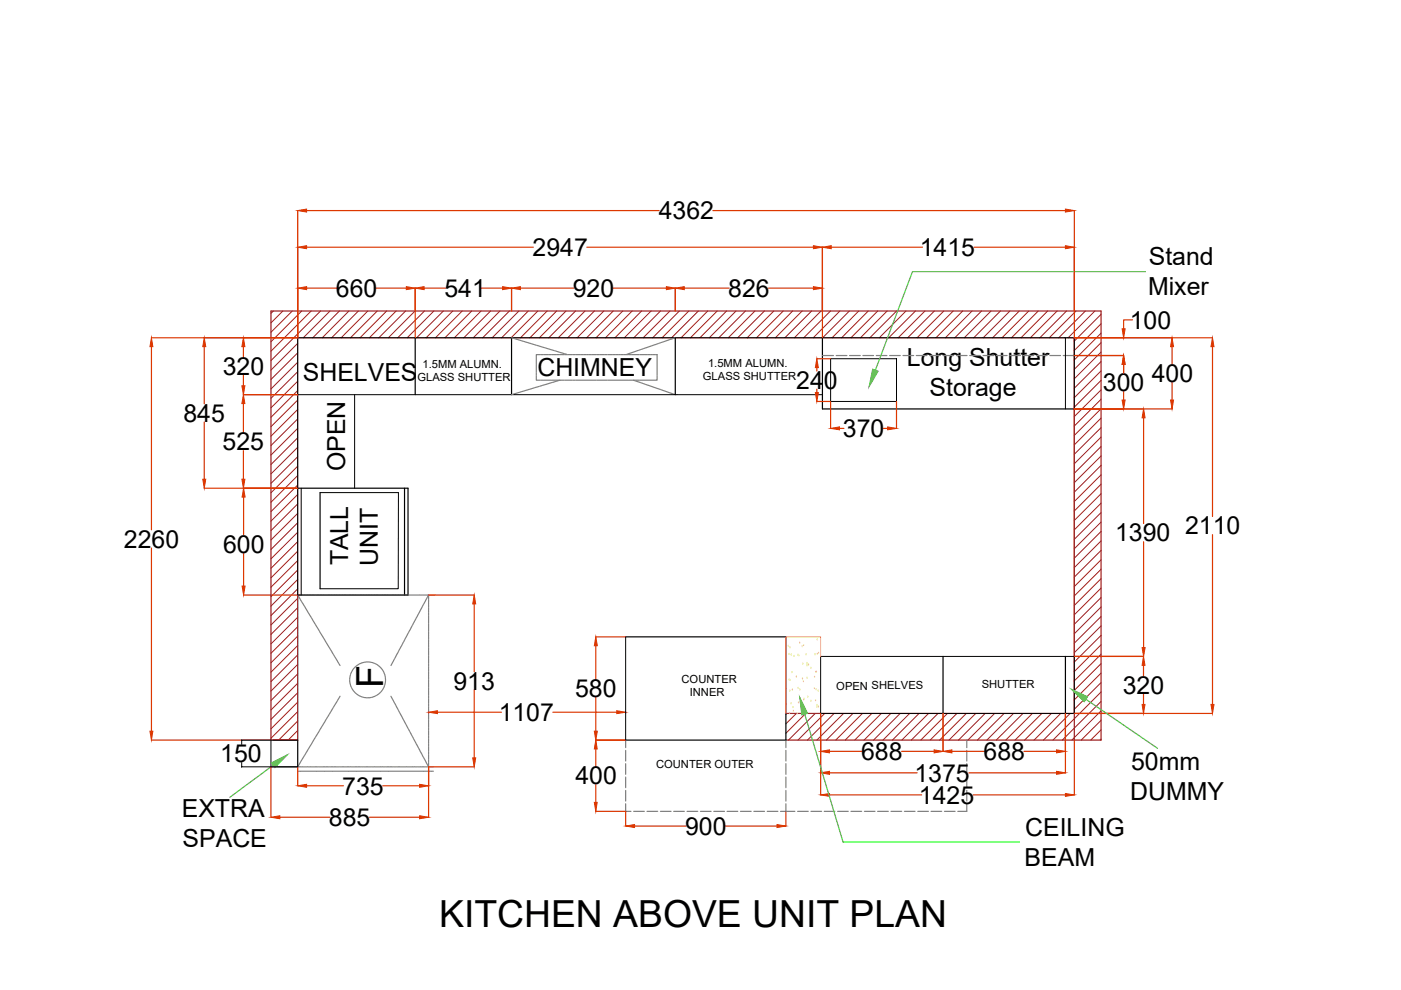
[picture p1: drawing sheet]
<svg xmlns="http://www.w3.org/2000/svg" width="297mm" height="210mm" viewBox="0 0 297 210" stroke-linecap="round" stroke-linejoin="round" font-family="sans-serif">
<!-- layer: 0 -->
<path d="M63.1 71.6h164.7v85.3M57.4 156.9v-91h176v91h-66.8M57.9 156.9h5.2M166.6 151.3h61.2" fill="none" stroke="#991b1e" stroke-width=".25"/>
<path d="M88 71.6v12.1M108.5 71.6v12.1M143.2 71.6v12.1M174.4 71.6v15.1h53.4M63.1 103.5h23.4v22.7M67.9 104.4v20.4M85.8 103.5v22.7M132.7 135h33.9v21.9h-33.9M199.9 139.2v12.1M225.9 139.2v12.1" fill="none" stroke="#000" stroke-width=".25"/>
<!-- layer: wood furniture -->
<g fill="none" stroke="#991b1e" stroke-width=".21">
<path d="M58 65.9l-.6 .5M60 65.9l-2.6 2.6M62 65.9l-4.6 4.5M63.1 72.8l-5.7 5.7M63.1 74.8l-5.7 5.7M63.1 76.8l-5.7 5.7M63.1 78.8l-5.7 5.7M63.1 71.6v85.3M64 65.9l-6.6 6.6M66 65.9l-8.6 8.6M68 65.9l-10.6 10.6M70 65.9l-5.7 5.7"/>
<path d="M72 65.9l-5.7 5.7M74 65.9l-5.7 5.7M76 65.9l-5.7 5.7M78 65.9l-5.7 5.7M80 65.9l-5.7 5.7M82 65.9l-5.7 5.7M84 65.9l-5.7 5.7M86 65.9l-5.7 5.7M88 65.9l-5.7 5.7M90 65.9l-5.7 5.7M92 65.9l-5.7 5.7M94 65.9l-5.7 5.7"/>
<path d="M96 65.9l-5.7 5.7M98 65.9l-5.7 5.7M100 65.9l-5.7 5.7M102 65.9l-5.6 5.7M104 65.9l-5.7 5.7M106 65.9l-5.6 5.7M108 65.9l-5.7 5.7M110 65.9l-5.6 5.7M112 65.9l-5.6 5.7M114 65.9l-5.6 5.7M116 65.9l-5.6 5.7M118 65.9l-5.6 5.7"/>
<path d="M120 65.9l-5.6 5.7M122 65.9l-5.6 5.7M124 65.9l-5.6 5.7M126 65.9l-5.6 5.7M128 65.9l-5.6 5.7M130 65.9l-5.6 5.7M132 65.9l-5.6 5.7M134 65.9l-5.6 5.7M136 65.9l-5.6 5.7M138 65.9l-5.6 5.7M140 65.9l-5.6 5.7M142 65.9l-5.6 5.7"/>
<path d="M144 65.9l-5.6 5.7M146 65.9l-5.6 5.7M148.1 65.9l-5.7 5.7M150.1 65.9l-5.7 5.7M152.1 65.9l-5.7 5.7M154.1 65.9l-5.7 5.7M156.1 65.9l-5.7 5.7M158.1 65.9l-5.7 5.7M160.1 65.9l-5.7 5.7M162.1 65.9l-5.7 5.7M164.1 65.9l-5.7 5.7M166.1 65.9l-5.7 5.7"/>
<path d="M168.1 65.9l-5.7 5.7M170.1 65.9l-5.7 5.7M172.1 65.9l-5.7 5.7M174.1 65.9l-5.7 5.7M176.1 65.9l-5.7 5.7M178.1 65.9l-5.7 5.7M180.1 65.9l-5.7 5.7M182.1 65.9l-5.7 5.7M184.1 65.9l-5.7 5.7M186.1 65.9l-5.7 5.7M188.1 65.9l-5.7 5.7M190.1 65.9l-5.7 5.7"/>
<path d="M192.1 65.9l-5.7 5.7M194.1 65.9l-5.7 5.7M196.1 65.9l-5.7 5.7M198.1 65.9l-5.7 5.7M200.1 65.9l-5.7 5.7M202.1 65.9l-5.7 5.7M204.1 65.9l-5.7 5.7M206.1 65.9l-5.7 5.7M208.1 65.9l-5.7 5.7M210.1 65.9l-5.7 5.7M212.1 65.9l-5.6 5.7M214.1 65.9l-5.7 5.7"/>
<path d="M216.1 65.9l-5.6 5.7M218.1 65.9l-5.7 5.7M220.1 65.9l-5.6 5.7M222.1 65.9l-5.6 5.7M224.1 65.9l-5.6 5.7M226.1 65.9l-5.6 5.7M228.1 65.9l-5.6 5.7M230.1 65.9l-5.6 5.7M232.1 65.9l-5.6 5.7M233.4 66.6l-5.6 5.7M233.4 68.7l-5.6 5.6M233.4 70.6l-5.6 5.7"/>
<path d="M233.4 72.7l-5.6 5.6M233.4 74.6l-5.6 5.7M233.4 76.7l-5.6 5.6M233.4 78.6l-5.6 5.7M63.1 80.8l-5.7 5.7M63.1 82.8l-5.7 5.7M63.1 84.8l-5.7 5.7M63.1 86.8l-5.7 5.7M63.1 88.8l-5.7 5.7M63.1 90.8l-5.7 5.7M63.1 92.8l-5.7 5.7M63.1 94.8l-5.7 5.7"/>
<path d="M63.1 96.8l-5.7 5.7M63.1 98.8l-5.7 5.7M233.4 80.7l-5.6 5.6M233.4 82.7l-5.6 5.6M233.4 84.7l-5.6 5.6M233.4 86.7l-5.6 5.6M233.4 88.7l-5.6 5.6M233.4 90.7l-5.6 5.6M233.4 92.7l-5.6 5.6M233.4 94.7l-5.6 5.6M233.4 96.7l-5.6 5.6M233.4 98.7l-5.6 5.6"/>
<path d="M63.1 100.8l-5.7 5.7M63.1 102.8l-5.7 5.7M63.1 104.8l-5.7 5.7M63.1 106.8l-5.7 5.7M63.1 108.8l-5.7 5.7M63.1 110.8l-5.7 5.7M63.1 112.8l-5.7 5.7M63.1 114.8l-5.7 5.7M63.1 116.8l-5.7 5.7M63.1 118.9l-5.7 5.6M233.4 100.7l-5.6 5.6M233.4 102.7l-5.6 5.6"/>
<path d="M233.4 104.7l-5.6 5.6M233.4 106.7l-5.6 5.6M233.4 108.7l-5.6 5.6M233.4 110.7l-5.6 5.6M233.4 112.7l-5.6 5.6M233.4 114.7l-5.6 5.6M233.4 116.7l-5.6 5.7M233.4 118.7l-5.6 5.7M63.1 120.8l-5.7 5.7M63.1 122.9l-5.7 5.6M63.1 124.8l-5.7 5.7M63.1 126.9l-5.7 5.6"/>
<path d="M63.1 128.8l-5.7 5.7M63.1 130.9l-5.7 5.6M63.1 132.9l-5.7 5.6M63.1 134.9l-5.7 5.6M63.1 136.9l-5.7 5.6M63.1 138.9l-5.7 5.6M233.4 120.7l-5.6 5.7M233.4 122.7l-5.6 5.7M233.4 124.7l-5.6 5.7M233.4 126.7l-5.6 5.7M233.4 128.7l-5.6 5.7M233.4 130.7l-5.6 5.7"/>
<path d="M233.4 132.7l-5.6 5.7M233.4 134.7l-5.6 5.7M233.4 136.7l-5.6 5.7M233.4 138.7l-5.6 5.7M63.1 140.9l-5.7 5.6M63.1 142.9l-5.7 5.6M63.1 144.9l-5.7 5.6M63.1 146.9l-5.7 5.6M63.1 148.9l-5.7 5.6M63.1 150.9l-5.7 5.6M63.1 152.9l-4 4M63.1 154.9l-2 2"/>
<path d="M166.8 151.3l-.2 .2M168.8 151.3l-2.2 2.2M170.8 151.3l-4.2 4.2M172.8 151.3l-5.6 5.6M174.9 151.3l-5.7 5.6M176.8 151.3l-5.6 5.6M178.9 151.3l-5.7 5.6M180.8 151.3l-5.6 5.6M182.9 151.3l-5.7 5.6M184.8 151.3l-5.6 5.6M186.9 151.3l-5.7 5.6M188.9 151.3l-5.7 5.6"/>
<path d="M190.9 151.3l-5.7 5.6M192.9 151.3l-5.7 5.6M194.9 151.3l-5.7 5.6M196.9 151.3l-5.7 5.6M198.9 151.3l-5.7 5.6M200.9 151.3l-5.7 5.6M202.9 151.3l-5.7 5.6M204.9 151.3l-5.7 5.6M206.9 151.3l-5.7 5.6M208.9 151.3l-5.7 5.6M210.9 151.3l-5.7 5.6M212.9 151.3l-5.7 5.6"/>
<path d="M214.9 151.3l-5.7 5.6M216.9 151.3l-5.7 5.6M218.9 151.3l-5.7 5.6M220.9 151.3l-5.7 5.6M222.9 151.3l-5.7 5.6M224.9 151.3l-5.7 5.6M226.9 151.3l-5.7 5.6M233.4 146.7l-10.2 10.2M233.4 148.7l-8.2 8.2M233.4 150.7l-6.2 6.2M233.4 140.7l-5.6 5.7M233.4 142.7l-5.6 5.7"/>
<path d="M233.4 144.7l-5.6 5.7M233.4 152.7l-4.2 4.2M233.4 154.7l-2.2 2.2M233.4 156.7l-.1 .2"/>
</g>
<!-- layer: 0 -->
<g fill="none" stroke="#808080" stroke-width=".25">
<path d="M108.5 71.6l.3 .1M108.9 71.7l.5 .2M109.5 71.9l.4 .1M110 72.1l.4 .1M110.6 72.2l.4 .2M111.1 72.4l.4 .1M111.6 72.6l.5 .1M112.2 72.7l.4 .2M112.7 72.9l.5 .1M113.3 73.1l.4 .1M113.7 75.7v.4M113.7 76.2v.5"/>
<path d="M113.7 76.8v.5M113.7 77.4v.4M113.7 77.9v.5M113.7 78.5v.5M113.7 79.1v.4M113.7 79.7v.4M113.8 73.2l.4 .1M114 75.2h-.3v.4M114.1 75.2h.5M114.4 73.4l.4 .1M114.7 75.2h.4M114.9 73.6l.4 .1"/>
<path d="M115.3 75.2h.4M115.4 73.7l.5 .1M115.8 75.2h.5M116 73.9l.4 .1M116.4 75.2h.4M116.5 74l.4 .2M116.9 75.2h.5M117.1 74.2l.4 .1M117.5 75.2h.5M117.6 74.4l.4 .1M118.1 75.2h.4M118.2 74.5l.4 .2"/>
<path d="M118.6 75.2h.5M118.7 74.7l.4 .1M119.2 75.2h.5M119.2 74.9l.5 .1M119.8 75.2h.4M119.8 75l.3 .1M120.3 75.2h.5M120.9 75.2h.4M121.5 75.2h.4M122 75.2h.5M122.6 75.2h.5M123.2 75.2h.4"/>
<path d="M123.7 75.2h.5M124.3 75.2h.5M124.9 75.2h.4M125.4 75.2h.5M126 75.2h.4M126.6 75.2h.4M127.1 75.2h.5M127.7 75.2h.5M128.3 75.2h.4M128.8 75.2h.5M129.4 75.2h.5M130 75.2h.4"/>
<path d="M130.5 75.2h.5M131.1 75.2h.5M131.7 75.2h.4M132.2 75.2h.5M132.8 75.2h.4M133.2 75l-.3 .1M133.4 75.2h.4M133.7 74.9l-.4 .1M133.9 75.2h.5M134.2 74.7l-.4 .1M134.5 75.2h.5M134.8 74.5l-.5 .1"/>
<path d="M135.1 75.2h.4M135.3 74.3l-.4 .2M135.6 75.2h.5M135.8 74.1l-.4 .2M136.2 75.2h.5M136.4 73.9l-.5 .2M136.8 75.2h.4M136.9 73.8l-.4 .1M137.3 75.2h.5M137.4 73.6l-.4 .1M137.9 75.2h.4M138 73.4l-.5 .1"/>
<path d="M138.5 75.2h.4M138.5 73.2l-.4 .1M139 75.2h.3v.4M139 73l-.4 .2M139.3 75.7v.4M139.3 76.2v.5M139.3 76.8v.5M139.3 77.4v.4M139.3 77.9v.5M139.3 78.5v.5M139.3 79.1v.4M139.3 79.7v.4"/>
<path d="M139.6 72.8l-.5 .2M140.1 72.7l-.4 .1M140.7 72.5l-.5 .1M141.2 72.3l-.4 .1M141.7 72.1l-.4 .1M142.3 71.9l-.5 .2M142.8 71.7l-.4 .2M143.2 71.6l-.3 .1M174.4 75.4h2.3M177.3 75.4h2.3M180.1 75.4h2.3M182.9 75.4h2.3"/>
<path d="M185.8 75.4h2.2M188.6 75.4h2.3M191.5 75.4h2.2M194.3 75.4h2.2M197.1 75.4h2.3M199.9 75.4h2.3M202.8 75.4h2.2M205.6 75.4h2.3M208.4 75.4h2.3M211.3 75.4h2.2M214.1 75.4h2.3M216.9 75.4h2.3"/>
<path d="M219.8 75.4h2.2M222.6 75.4h2.3M225.4 75.4h2.4M108.9 83.6l-.4 .1M109.5 83.4l-.5 .1M110 83.2l-.4 .1M110.6 83l-.5 .2M111.1 82.9l-.4 .1M111.6 82.7l-.4 .2M112.2 82.6l-.5 .1M112.7 82.4l-.4 .1M113.3 82.2l-.5 .2"/>
<path d="M113.7 80.2v.4h.3M113.8 82.1l-.4 .1M114.1 80.6h.5M114.3 81.9l-.4 .1M114.7 80.6h.4M114.9 81.8l-.4 .1M115.3 80.6h.4M115.4 81.6l-.4 .1M115.8 80.6h.5M116 81.4l-.5 .2M116.4 80.6h.4M116.5 81.3l-.4 .1"/>
<path d="M116.9 80.6h.5M117.1 81.1l-.5 .1M117.5 80.6h.5M117.6 80.9l-.4 .2M118.1 80.6h.4M118.2 80.8l-.5 .1M118.6 80.6h.5M118.7 80.6l-.4 .1M119.2 80.6h.5M119.8 80.6h.4M120.3 80.6h.5M120.9 80.6h.4"/>
<path d="M121.5 80.6h.4M122 80.6h.5M122.6 80.6h.5M123.2 80.6h.4M123.7 80.6h.5M124.3 80.6h.5M124.9 80.6h.4M125.4 80.6h.5M126 80.6h.4M126.6 80.6h.4M127.1 80.6h.5M127.7 80.6h.5"/>
<path d="M128.3 80.6h.4M128.8 80.6h.5M129.4 80.6h.5M130 80.6h.4M130.5 80.6h.5M131.1 80.6h.5M131.7 80.6h.4M132.2 80.6h.5M132.8 80.6h.4M133.4 80.6h.4M133.9 80.6h.5M134.3 80.6l.4 .1"/>
<path d="M134.5 80.6h.5M134.8 80.8l.4 .1M135.1 80.6h.4M135.3 80.9l.4 .2M135.6 80.6h.5M135.8 81.1l.5 .2M136.2 80.6h.5M136.4 81.3l.4 .2M136.8 80.6h.4M136.9 81.5l.5 .2M137.3 80.6h.5M137.5 81.7l.4 .1"/>
<path d="M137.9 80.6h.4M138 81.9l.4 .1M138.5 80.6h.4M138.5 82.1l.5 .1M139.1 82.3l.4 .1M139.3 80.2v.4h-.3M139.6 82.4l.4 .2M140.1 82.6l.4 .2M140.7 82.8l.4 .2M141.2 83l.4 .1M141.7 83.2l.5 .1M142.3 83.4l.4 .1"/>
<path d="M142.8 83.6l.4 .1M63.1 126.5v-.3l.3 .3M63.1 126.6v.4M63.1 127.2v.4M63.1 127.7v.5M63.1 128.3v.4M63.1 128.8v.5M63.1 129.4v.5M63.1 130v.4M63.1 130.5v.5M63.1 131.1v.5M63.1 131.7v.4"/>
<path d="M63.1 132.3v.4M63.1 132.8v.5M63.1 133.4v.4M63.1 133.9v.5M63.1 134.5v.5M63.1 135.1v.4M63.1 135.6v.5M63.1 136.2v.5M63.1 136.8v.4M63.1 137.3v.5M63.1 137.9v.5M63.1 138.5v.4"/>
<path d="M63.1 139.1v.4M63.1 139.6v.5M63.4 126.6l.2 .4M63.6 126.2h.4M63.7 127.1l.2 .4M64 127.6l.2 .4M64.1 126.2h.5M64.3 128.1l.2 .4M64.6 128.6l.2 .4M64.7 126.2h.5M64.9 129.1l.2 .4M65.2 129.5l.2 .4"/>
<path d="M65.3 126.2h.4M65.4 130l.3 .4M65.7 130.5l.3 .4M65.8 126.2h.5M66 131l.3 .4M66.3 131.5l.2 .4M66.4 126.2h.4M66.6 132l.2 .4M66.9 132.5l.2 .3M67 126.2h.4M67.2 133l.2 .3M67.5 133.4l.2 .4"/>
<path d="M67.5 126.2h.5M67.8 133.9l.2 .4M68.1 134.4l.2 .4M68.1 126.2h.5M68.4 134.9l.2 .4M68.7 126.2h.4M68.7 135.4l.2 .4M68.9 135.9l.3 .4M69.2 126.2h.5M69.2 136.3l.3 .4M69.5 136.8l.3 .4M69.8 126.2h.5"/>
<path d="M69.8 137.3l.3 .4M70.1 137.8l.3 .4M70.4 126.2h.4M70.4 138.3l.2 .4M70.7 138.8l.2 .4M70.9 126.2h.5M71 139.3l.2 .3M71.3 139.7l.2 .4M71.5 126.2h.4M72.1 126.2h.4M72.6 126.2h.5M73.2 126.2h.4"/>
<path d="M73.8 126.2h.4M74.3 126.2h.5M74.9 126.2h.5M75.5 126.2h.4M76 126.2h.5M76.6 126.2h.4M77.2 126.2h.4M77.7 126.2h.5M78.3 126.2h.4M78.8 126.2h.5M79.4 126.2h.5M80 126.2h.4"/>
<path d="M80.6 126.2h.4M81.1 126.2h.5M81.7 126.2h.4M82.3 126.2h.4M82.8 126.2h.5M83.4 126.2h.4M83.7 139.7l-.3 .4M83.9 139.2l-.2 .4M83.9 126.2h.5M84.2 138.7l-.2 .4M84.5 138.2l-.3 .4M84.5 126.2h.5"/>
<path d="M84.7 137.7l-.2 .4M85 137.2l-.2 .4M85.1 126.2h.4M85.3 136.7l-.3 .4M85.5 136.2l-.2 .4M85.6 126.2h.5M85.8 135.7l-.2 .4M86 135.2l-.2 .4M86.2 126.2h.5M86.3 134.7l-.2 .4M86.6 134.2l-.2 .4M86.8 126.2h.4"/>
<path d="M86.8 133.7l-.2 .4M87.1 133.2l-.2 .4M87.4 126.2h.4M87.4 132.7l-.2 .4M87.7 132.2l-.3 .4M87.9 126.2h.5M87.9 131.7l-.2 .4M88.2 131.2l-.2 .4M88.5 130.7l-.3 .4M88.5 126.2h.4M88.7 130.2l-.2 .4M89 129.7l-.2 .4"/>
<path d="M89 126.2h.5M89.2 129.2l-.2 .4M89.5 128.7l-.2 .4M89.6 126.2h.5M89.8 128.2l-.2 .4M90 127.7l-.2 .4M90.2 126.2h.4M90.3 127.2l-.2 .4M90.6 126.7l-.2 .4M90.7 126.2h.5M90.9 126.5v-.3l-.3 .4M90.9 126.6v.4"/>
<path d="M90.9 127.2v.4M90.9 127.7v.5M90.9 128.3v.4M90.9 128.8v.5M90.9 129.4v.5M90.9 130v.4M90.9 130.5v.5M90.9 131.1v.5M90.9 131.7v.4M90.9 132.3v.4M90.9 132.8v.5M90.9 133.4v.4"/>
<path d="M90.9 133.9v.5M90.9 134.5v.5M90.9 135.1v.4M90.9 135.6v.5M90.9 136.2v.5M90.9 136.8v.4M90.9 137.3v.5M90.9 137.9v.5M90.9 138.5v.4M90.9 139.1v.4M90.9 139.6v.5M91.3 126.2h.5"/>
<path d="M91.9 126.2h.4M63.1 140.2v.4M63.1 140.7v.5M63.1 141.3v.5M63.1 141.9v.4M63.1 142.4v.5M63.1 143v.5M63.1 143.6v.4M63.1 144.1v.5M63.1 144.7v.5M63.1 145.3v.4M63.1 145.8v.5"/>
<path d="M63.1 146.4v.5M63.1 147v.4M63.1 147.5v.5M63.1 148.1v.5M63.1 148.7v.4M63.1 149.2v.5M63.1 149.8v.4M63.1 150.4v.4M63.1 150.9v.5M63.1 151.5v.5M63.1 152.1v.4M63.1 152.6v.5"/>
<path d="M63.1 153.2v.5M63.1 153.8v.4M63.1 154.3v.5M63.1 154.9v.4M63.1 155.5v.4M63.1 156v.5M63.1 156.6v.4M63.1 157.2v.4M63.1 157.7v.5M63.1 158.3v.5M63.1 158.9v.4M63.1 159.4v.5"/>
<path d="M63.1 160v.5M64.8 159.8l-.2 .4M65.1 159.3l-.2 .4M65.4 158.8l-.2 .4M65.7 158.3l-.3 .4M66 157.8l-.3 .4M66.3 157.3l-.3 .4M66.5 156.9l-.2 .3M66.8 156.4l-.2 .3M67.1 155.9l-.2 .4M67.4 155.4l-.2 .4M67.7 154.9l-.2 .4"/>
<path d="M68 154.4l-.2 .4M68.3 153.9l-.2 .4M68.6 153.4l-.2 .4M68.9 153l-.2 .4M69.2 152.5l-.3 .4M69.5 152l-.3 .4M69.8 151.5l-.3 .4M70.1 151l-.3 .4M70.4 150.5l-.3 .4M70.6 150.1l-.2 .3M70.9 149.6l-.2 .4M71.2 149.1l-.2 .4"/>
<path d="M71.5 148.6l-.2 .4M71.6 140.2l.2 .4M71.8 148.1l-.2 .4M71.9 140.7l.2 .4M72.1 147.6l-.2 .4M74.1 144.2l.1 .4M74.2 143.6l-.1 .4M74.2 144.7l.1 .5M74.3 143.1l-.1 .4M74.3 145.3l.2 .4M74.5 142.5l-.2 .4M74.5 145.8l.3 .4"/>
<path d="M74.8 142l-.2 .4M74.8 146.3l.3 .3M75.2 141.6l-.3 .3M75.2 146.7l.3 .4M75.6 141.2l-.4 .3M75.6 147.1l.4 .3M76 140.9l-.4 .2M76.1 147.5l.4 .1M76.6 140.6l-.5 .2M76.6 147.7l.4 .1M77.1 140.4l-.5 .2M77.1 147.9h.5"/>
<path d="M77.7 140.4h-.5M77.7 147.9h.4M77.8 140.3l.4 .1M78.3 140.4h.5M78.7 147.9h-.5M78.9 140.5l.4 .1M79.2 147.7l-.4 .2M79.4 140.7l.4 .2M79.8 147.5l-.4 .2M79.9 140.9l.4 .3M80.2 147.2l-.3 .2M80.4 141.3l.3 .3"/>
<path d="M80.7 146.8l-.4 .3M80.8 141.7l.3 .3M81 146.4l-.2 .3M81.2 142.1l.2 .4M81.3 145.9l-.2 .4M81.4 142.6l.2 .4M81.5 145.4l-.1 .4M81.6 143.1l.1 .5M81.7 144.8l-.1 .5M81.7 143.7v.5M81.7 144.2v.5M82.9 147.6l.2 .5"/>
<path d="M83.1 140.7l-.2 .4M83.2 148.2l.2 .4M83.4 140.2l-.2 .4M83.4 148.7l.3 .4M83.7 149.1l.2 .4M84 149.7l.2 .4M84.2 150.2l.3 .4M84.5 150.7l.2 .4M84.8 151.2l.2 .4M85 151.7l.3 .3M85.3 152.2l.2 .4M85.6 152.7l.2 .4"/>
<path d="M85.8 153.1l.2 .5M86.1 153.7l.2 .4M86.4 154.2l.2 .3M86.6 154.7l.2 .4M86.9 155.2l.2 .4M87.2 155.6l.2 .4M87.4 156.2l.3 .4M87.7 156.7l.2 .3M88 157.1l.2 .5M88.2 157.7l.3 .4M88.5 158.1l.2 .4M88.8 158.7l.2 .4"/>
<path d="M89 159.2l.2 .4M89.3 159.6l.2 .4M90.9 140.2v.4M90.9 140.7v.5M90.9 141.3v.5M90.9 141.9v.4M90.9 142.4v.5M90.9 143v.5M90.9 143.6v.4M90.9 144.1v.5M90.9 144.7v.5M90.9 145.3v.4"/>
<path d="M90.9 145.8v.5M90.9 146.4v.5M90.9 147v.4M90.9 147.5v.5M90.9 148.1v.5M90.9 148.7v.4M90.9 149.2v.5M90.9 149.8v.4M90.9 150.4v.4M90.9 150.9v.5M90.9 151.5v.5M90.9 152.1v.4"/>
<path d="M90.9 152.6v.5M90.9 153.2v.5M90.9 153.8v.4M90.9 154.3v.5M90.9 154.9v.4M90.9 155.5v.4M90.9 156v.5M90.9 156.6v.4M90.9 157.2v.4M90.9 157.7v.5M90.9 158.3v.5M90.9 158.9v.4"/>
<path d="M90.9 159.4v.5M90.9 160v.5M132.7 156.9v1.6M132.7 159.1v2.3M166.6 156.9v1.6M166.6 159.1v2.3M205 156.9v1.6M205 159.1v2.3M63.1 162.6h.5M63.1 163.5h.5M63.1 160.6v.4M63.1 161.1v.5"/>
<path d="M63.1 161.7v.4M63.1 162.2v.4M63.4 162.2l-.3 .4M63.6 161.7l-.2 .4M63.7 162.6h.4M63.7 163.5h.4M63.9 161.2l-.2 .4M64.2 160.7l-.2 .4M64.2 162.6h.5M64.2 163.5h.5M64.5 160.2l-.2 .4M64.8 162.6h.5"/>
<path d="M64.8 163.5h.5M65.4 162.6h.4M65.4 163.5h.4M65.9 162.6h.5M65.9 163.5h.5M66.5 162.6h.5M66.5 163.5h.5M67.1 162.6h.4M67.1 163.5h.4M67.6 162.6h.5M67.6 163.5h.5M68.2 162.6h.5"/>
<path d="M68.2 163.5h.5M68.8 162.6h.4M68.8 163.5h.4M69.3 162.6h.5M69.3 163.5h.5M69.9 162.6h.5M69.9 163.5h.5M70.5 162.6h.4M70.5 163.5h.4M71 162.6h.5M71 163.5h.5M71.6 162.6h.5"/>
<path d="M71.6 163.5h.5M72.2 162.6h.4M72.2 163.5h.4M72.7 162.6h.5M72.7 163.5h.5M73.3 162.6h.5M73.3 163.5h.5M73.9 162.6h.4M73.9 163.5h.4M74.4 162.6h.5M74.4 163.5h.5M75 162.6h.5"/>
<path d="M75 163.5h.5M75.6 162.6h.4M75.6 163.5h.4M76.1 162.6h.5M76.1 163.5h.5M76.7 162.6h.5M76.7 163.5h.5M77.3 162.6h.4M77.3 163.5h.4M77.8 162.6h.5M77.8 163.5h.5M78.4 162.6h.4"/>
<path d="M78.4 163.5h.4M79 162.6h.4M79 163.5h.4M79.5 162.6h.5M79.5 163.5h.5M80.1 162.6h.5M80.1 163.5h.5M80.7 162.6h.4M80.7 163.5h.4M81.2 162.6h.5M81.2 163.5h.5M81.8 162.6h.5"/>
<path d="M81.8 163.5h.5M82.4 162.6h.4M82.4 163.5h.4M82.9 162.6h.5M82.9 163.5h.5M83.5 162.6h.4M83.5 163.5h.4M84.1 162.6h.4M84.1 163.5h.4M84.6 162.6h.5M84.6 163.5h.5M85.2 162.6h.4"/>
<path d="M85.2 163.5h.4M85.8 162.6h.4M85.8 163.5h.4M86.3 162.6h.5M86.3 163.5h.5M86.9 162.6h.5M86.9 163.5h.5M87.5 162.6h.4M87.5 163.5h.4M88 162.6h.5M88 163.5h.5M88.6 162.6h.4"/>
<path d="M88.6 163.5h.4M89.2 162.6h.4M89.2 163.5h.4M89.6 160.2l.2 .4M89.7 162.6h.5M89.7 163.5h.5M89.8 160.6l.2 .4M90.1 161.1l.2 .5M90.3 162.6h.4M90.3 163.5h.4M90.4 161.7l.2 .4M90.6 162.1l.3 .5"/>
<path d="M90.9 162.6h.4M90.9 163.5h.4M90.9 160.6v.4M90.9 161.1v.5M90.9 161.7v.4M90.9 162.2v.4M91.4 162.6h.5M91.4 163.5h.5M132.7 170.4v1.6h1.1M132.7 161.9v2.3M132.7 164.7v2.3M132.7 167.6v2.2"/>
<path d="M134.3 172h2.3M137.2 172h2.2M140 172h2.3M142.8 172h2.3M145.7 172h2.2M148.5 172h2.3M151.3 172h2.3M154.2 172h2.2M157 172h2.3M159.8 172h2.3M162.7 172h2.2M165.5 172h3"/>
<path d="M166.6 161.9v2.3M166.6 164.7v2.3M166.6 167.6v2.2M166.6 170.4v1.6M169.1 172h2.3M171.9 172h2.3M174.8 172h2.2M177.6 172h2.3M180.4 172h2.3M183.3 172h2.2M186.1 172h2.2M188.9 172h2.3"/>
<path d="M191.7 172h2.3M194.6 172h2.2M197.4 172h2.3M200.2 172h2.3M205 170.4v1.6h-1.9M205 161.9v2.3M205 164.7v2.3M205 167.6v2.2"/>
</g>
<g fill="none" stroke="#dd3700" stroke-width=".25">
<path d="M63.1 44.6v27h-31M65 44.6h74.7M65 52.4h48.1M124.4 52.4h48.1M151.2 44.6h74.7M174.3 52.4v13.5M174.4 52.4v19.2M176.2 52.4h19.4M206.5 52.4h19.4M227.8 44.6v27h29.3M32.1 73.5v38.8M43.3 73.5v12.1"/>
<path d="M51.6 73.5v2.2M51.6 79.6v2.2M65 61.1h6.4M79.8 61.1h6.3M88 61.1v10.5M89.9 61.1h4.5M102 61.1h4.6M108.5 61.1v4.8M110.3 61.1h11.3M130 61.1h11.3M143.2 61.1v4.8M145.1 61.1h9.5"/>
<path d="M162.9 61.1h9.6M173.2 76.1h2.9M173.2 77.9v.8M227.8 75.4h10.4M238.2 77.3v1.8M240.1 67.8h-1.9v1.9M248.5 73.5v3.7M257.1 73.5v36M43.3 89.5v12.1M51.6 85.6v6.1M51.6 95.5v6.1M51.6 83.7h11.5"/>
<path d="M173.2 85.1h2.9v5.7M173.2 82.5v.7M178 90.8h.9M187.3 90.8h.9M190.1 85.1v5.7M227.8 86.7h20.7M238.2 83v1.8M242.5 88.6v22.4M248.5 81.1v3.7M32.1 116.2v38.8M43.3 103.5h19.8M51.6 105.4v8"/>
<path d="M51.6 117.2v7.1M242.5 114.9v22.4M257.1 113.4v36M51.6 126.2h12M90.9 126.2h9.6M100.5 128v14.4M126.3 135h6.4M126.3 136.9v7.1M227.8 139.2h14.7M32.1 156.9h31M90.9 151h.1M92.8 151h13.5"/>
<path d="M100.5 146.3v14.4M117.2 151h13.6M126.3 156.9h6.4M126.3 147.9v7.1M126.3 158.8v3.7M132.7 151h.1M174 151.3v17.3M175.9 159.3h6.9M191.2 159.3h6.9M199.9 151.3v8M201.8 159.3h6.9M217.1 159.3h6.9"/>
<path d="M225.9 151.3v12.6M227.8 151.3h29.3M227.8 156.9v11.7M242.4 141.1v2.2M242.4 147.2v2.2M57.4 162.6v10.7M59.3 173.3h10.7M63.1 162.6v4M65 166.6h7.8M78.3 173.3h10.7M81.2 166.6h7.8M100.5 162.6h-9.6v10.7"/>
<path d="M126.3 172h6.4v3.2M126.3 166.4v3.7M134.5 175.1h11M153.8 175.1h10.9M166.6 172v3.2M175.9 163.9h18.6M175.9 168.5h19.5M205.4 163.9h18.6M206.4 168.5h19.5"/>
</g>
<g fill="#dd3700" stroke="#dd3700" stroke-width=".21">
<path d="M51.3 124.3h.7l-.4 1.9z"/>
<path d="M51.6 103.5l.4 1.9h-.7z"/>
<path d="M32.1 71.6l.3 1.9h-.6z"/>
<path d="M31.8 155h.6l-.3 1.9z"/>
<path d="M43 101.6h.6l-.3 1.9z"/>
<path d="M43.3 71.6l.3 1.9h-.6z"/>
<path d="M242.1 137.3h.7l-.3 1.9z"/>
<path d="M242.5 86.7l.3 1.9h-.7z"/>
<path d="M132.7 175.1l1.8-.3v.7z"/>
<path d="M164.7 174.8l1.9 .3-1.9 .4z"/>
<path d="M126 170.1h.6l-.3 1.9z"/>
<path d="M126.3 156.9l.3 1.9h-.6z"/>
<path d="M126 155h.6l-.3 1.9z"/>
<path d="M126.3 135l.3 1.9h-.6z"/>
<path d="M130.8 150.7l1.9 .3-1.9 .3z"/>
<path d="M90.9 151l1.9-.3v.6z"/>
<path d="M63.1 166.6l1.9-.3v.6z"/>
<path d="M89 166.3l1.9 .3-1.9 .3z"/>
<path d="M100.5 126.2l.4 1.8h-.7z"/>
<path d="M100.2 160.7h.7l-.4 1.9z"/>
<path d="M57.4 173.3l1.9-.3v.6z"/>
<path d="M89 173l1.9 .3-1.9 .3z"/>
<path d="M242.1 149.4h.7l-.4 1.9z"/>
<path d="M242.4 139.2l.4 1.9h-.7z"/>
<path d="M63.1 61.1l1.9-.3v.6z"/>
<path d="M86.1 60.8l1.9 .3-1.9 .3z"/>
<path d="M63.1 44.6l1.9-.3v.7z"/>
<path d="M225.9 44.3l1.9 .3-1.9 .4z"/>
<path d="M256.8 149.4h.6l-.3 1.9z"/>
<path d="M257.1 71.6l.3 1.9h-.6z"/>
<path d="M188.2 90.5l1.9 .3-1.9 .3z"/>
<path d="M176.1 90.8l1.9-.3v.6z"/>
<path d="M172.9 83.2h.6l-.3 1.9z"/>
<path d="M173.2 76.1l.3 1.8h-.6z"/>
<path d="M88 61.1l1.9-.3v.6z"/>
<path d="M106.6 60.8l1.9 .3-1.9 .3z"/>
<path d="M108.5 61.1l1.8-.3v.6z"/>
<path d="M141.3 60.8l1.9 .3-1.9 .3z"/>
<path d="M143.2 61.1l1.9-.3v.6z"/>
<path d="M172.5 60.8l1.9 .3-1.9 .3z"/>
<path d="M174.3 52.4l1.9-.3v.6z"/>
<path d="M225.9 52.1l1.9 .3-1.9 .3z"/>
<path d="M63.1 52.4l1.9-.3v.6z"/>
<path d="M172.5 52.1l1.9 .3-1.9 .3z"/>
<path d="M51.3 81.8h.6l-.3 1.9z"/>
<path d="M51.6 71.6l.3 1.9h-.6z"/>
<path d="M51.3 101.6h.6l-.3 1.9z"/>
<path d="M51.6 83.7l.3 1.9h-.6z"/>
<path d="M237.9 84.8h.6l-.3 1.9z"/>
<path d="M238.2 75.4l.3 1.9h-.6z"/>
<path d="M237.9 69.7h.6l-.3 1.9z"/>
<path d="M174 159.3l1.9-.3v.6z"/>
<path d="M198.1 159l1.8 .3-1.8 .3z"/>
<path d="M199.9 159.3l1.9-.3v.6z"/>
<path d="M224 159l1.9 .3-1.9 .3z"/>
<path d="M174 163.9l1.9-.4v.7z"/>
<path d="M224 163.5l1.9 .4-1.9 .3z"/>
<path d="M174 168.5l1.9-.3v.7z"/>
<path d="M225.9 168.2l1.9 .3-1.9 .4z"/>
<path d="M248.5 71.6l.3 1.9h-.6z"/>
<path d="M248.2 84.8h.6l-.3 1.9z"/>
</g>
<!-- layer: wood furniture -->
<path d="M176.1 76.1h14v9h-14zM225.9 71.6v15.1M63.1 83.7h111.3M75.2 83.7v19.8M227.8 86.7v-15.1h-164.7v54.6h23.4M63.9 103.5v22.7M67.9 104.4h16.6l-.1 20.4h-16.5M132.7 135v21.9M174 139.2h53.8v12.1h-53.8zM57.4 156.9v5.7h5.7v-5.7h-11.9v.9M51.2 161.7v.9h11.9" fill="none" stroke="#000" stroke-width=".21"/>
<!-- layer: 0 -->
<g fill="#58ba48" stroke="#58ba48" stroke-width=".21">
<path d="M57.6 161.7l3.4-1.7-2.7 2.8z"/>
<path d="M185 78.3l1.2 .4-1.9 3.3z"/>
<path d="M169.5 147.8l1.7 3.4-1.2 .4z"/>
<path d="M227.1 146.1l3.5 1.6-.7 1.1z"/>
</g>
<path d="M193.5 57.6l-7.9 20.9M170.6 151.4l8.2 27.1M230.2 148.3l15.2 10.4M57.9 162.2l-9.2 6.8" fill="none" stroke="#58ba48" stroke-width=".25"/>
<g fill="none" stroke="#e5e878" stroke-width=".25">
<path d="M167.1 136.8h.1M167.3 138.5h.1M167.5 137.1h.1M167.8 138.7h.1M168.4 139h.1M169.2 138.7h.1M169.4 138.8h.1M169.5 136.2h.1M170.1 136.9h.1M170.4 136.7h.1M170.9 138.6h.1M172.8 138.6h.1"/>
<path d="M173.3 135.5h.1M173.3 138.5h.1M173.5 138.3h.1M166.7 145.8h.1M166.7 149.1h.1M167.3 144h.1M167.4 151.1h.1M167.5 146.3h.1M167.5 144.1h.1M167.7 149h.1M167.9 142.4h.1M168 146.1h.1"/>
<path d="M168.1 149.8h.1M168.2 150.6h.1M168.8 143.3h.1M169 151.1h.1M169.2 145.7h.1M169.3 148.8h.1M169.6 146.1h.1M170.1 143.7h.1M170.2 140.6h.1M170.3 144.3h.1M170.4 148.2h.1M170.5 148h.1"/>
<path d="M171.1 140.4h.1M171.1 141h.1M171.1 143.6h.1M171.3 147.6h.1M171.4 140.8h.1M171.9 141.5h.1M171.9 148.5h.1M172.7 145.8h.1M172.7 143.4h.1M172.9 148.3h.1M172.9 142.3h.1M173 146h.1"/>
<path d="M173.1 142.3h.1M173.2 149.7h.1M173.2 149.4h.1M173.5 146.3h.1M173.5 149.7h.1"/>
</g>
<!-- layer: wood furniture -->
<path d="M193.5 57.6h49.4M178.8 178.5h37.4" fill="none" stroke="#0f0" stroke-width=".21"/>
<path d="M174 139.2v-4.2h-7.4v16.3" fill="none" stroke="#f8d731" stroke-width=".21"/>
<g font-size="7.9">
<text x="81.2" y="145.9" transform="rotate(-90 81.2 145.9)">F</text>
<text x="93.1" y="196.6">KITCHEN ABOVE UNIT PLAN</text>
</g>
<g font-size="5.3">
<text x="139.7" y="46.5">4362</text>
<text x="112.9" y="54.3">2947</text>
<text x="195" y="54.3">1415</text>
<text x="243.6" y="56.3">Stand</text>
<text x="71.2" y="63">660</text>
<text x="94.2" y="63">541</text>
<text x="121.4" y="63">920</text>
<text x="154.4" y="63">826</text>
<text x="243.4" y="62.6">Mixer</text>
<text x="239.5" y="69.7">100</text>
<text x="192.3" y="77.6">Long Shutter</text>
<text x="47.2" y="79.5">320</text>
<text x="64.2" y="80.7">SHELVES</text>
<text x="113.9" y="79.8">CHIMNEY</text>
<text x="168.8" y="82.5">240</text>
<text x="197.1" y="84">Storage</text>
<text x="233.8" y="82.9">300</text>
<text x="244.2" y="81">400</text>
<text x="38.9" y="89.4">845</text>
<text x="47.2" y="95.4">525</text>
<text x="178.7" y="92.7">370</text>
<text x="73.2" y="99.9" transform="rotate(-90 73.2 99.9)">OPEN</text>
<text x="251.2" y="113.3">2110</text>
<text x="26.3" y="116.1">2260</text>
<text x="47.3" y="117.1">600</text>
<text x="73.9" y="119.9" transform="rotate(-90 73.9 119.9)">TALL</text>
<text x="80.1" y="119.9" transform="rotate(-90 80.1 119.9)">UNIT</text>
<text x="236.4" y="114.8">1390</text>
<text x="96.1" y="146.2">913</text>
<text x="121.9" y="147.8">580</text>
<text x="238.1" y="147.1">320</text>
<text x="105.7" y="152.9">1107</text>
<text x="46.7" y="161.6">150</text>
<text x="182.6" y="161.2">688</text>
<text x="208.5" y="161.2">688</text>
<text x="122" y="166.3">400</text>
<text x="193.9" y="165.7">1375</text>
<text x="239.8" y="163.2">50mm</text>
<text x="38.5" y="173.2">EXTRA</text>
<text x="72.6" y="168.5">735</text>
<text x="194.8" y="170.4">1425</text>
<text x="239.6" y="169.5">DUMMY</text>
<text x="38.7" y="179.5">SPACE</text>
<text x="69.7" y="175.1">885</text>
<text x="145.2" y="177">900</text>
<text x="217.4" y="177.2">CEILING</text>
<text x="217.2" y="183.5">BEAM</text>
</g>
<g font-size="2.4">
<text x="89.6" y="77.9">1.5MM ALUMN.</text>
<text x="150.1" y="77.7">1.5MM ALUMN.</text>
<text x="88.5" y="80.8">GLASS SHUTTER</text>
<text x="149" y="80.6">GLASS SHUTTER</text>
<text x="144.5" y="144.8">COUNTER</text>
<text x="146.2" y="147.6">INNER</text>
<text x="177.3" y="146.2">OPEN SHELVES</text>
<text x="208.2" y="146">SHUTTER</text>
<text x="139.1" y="162.8">COUNTER OUTER</text>
</g>
</svg>
